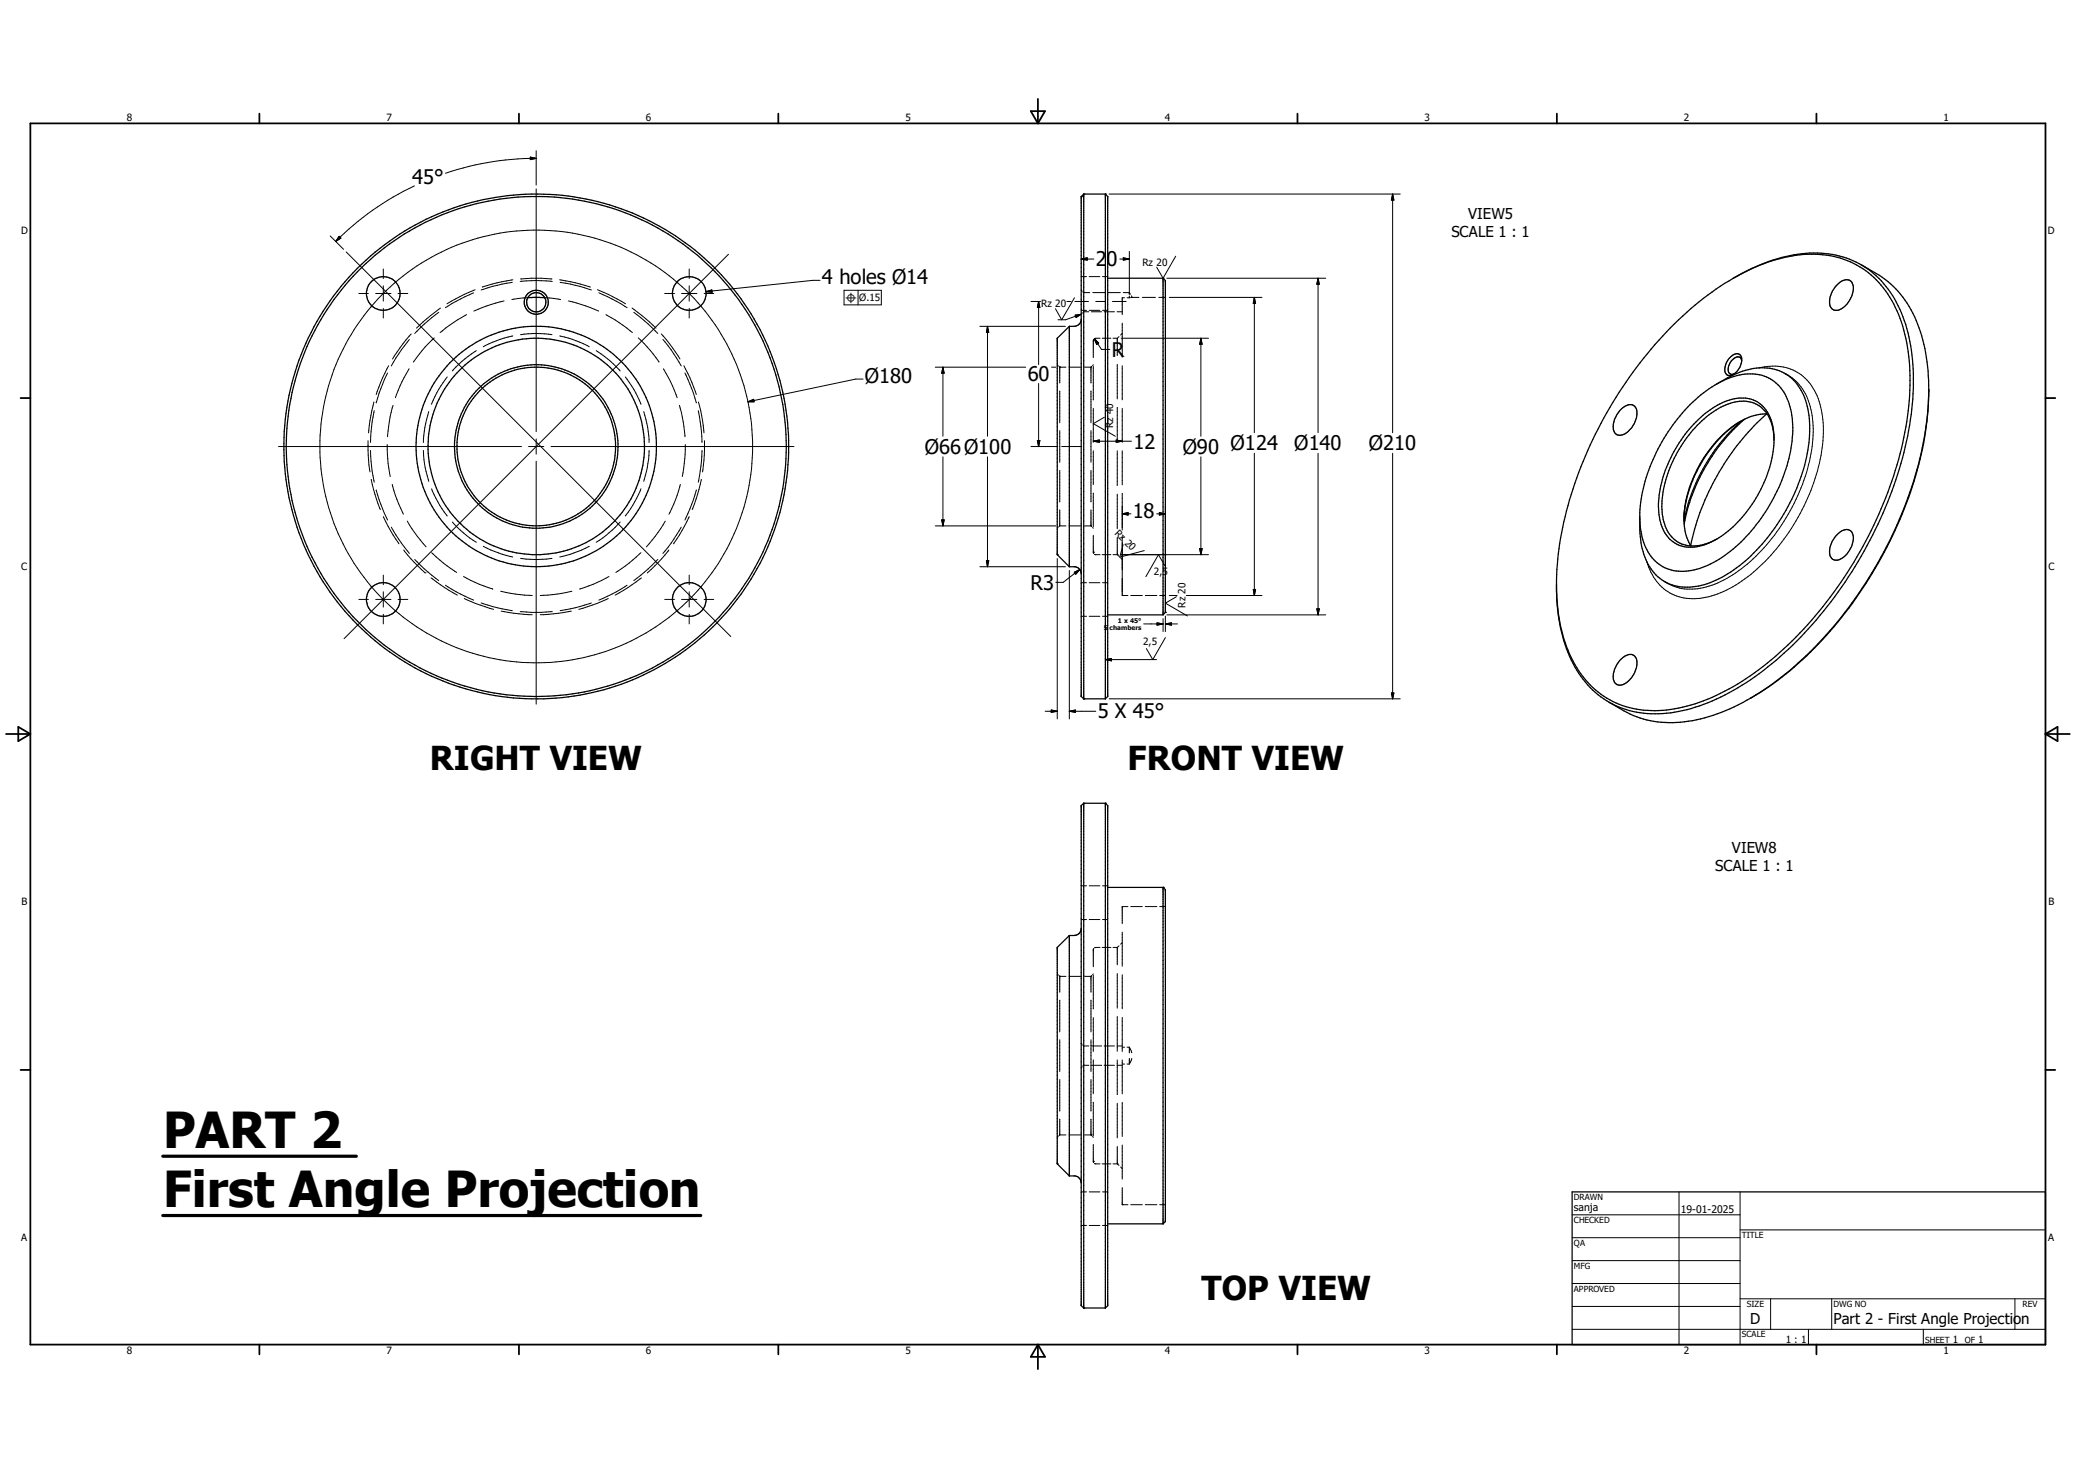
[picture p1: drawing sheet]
<svg xmlns="http://www.w3.org/2000/svg" width="297mm" height="210mm" viewBox="0 0 297 210" stroke-linecap="round" stroke-linejoin="round" font-family="sans-serif">
<g fill="none" stroke="#000" stroke-width=".14">
<path d="M47.2 33.8l1.9 1.9M48.5 33.8l.3 .3-.8 .4zM49.5 36l55.1 55.1M54.8 38.5v1.4M59.3 26.6a40.2 40.2 0 0 0-11.3 7.9M74.5 39.9a22.7 22.7 0 0 1 4.5 0M75.9 22.5l.8 .2-.8 .1zM76.7 21.6v4.9M76.7 27v34.8M76.7 22.7a39.9 39.9 0 0 0-13 2.1M98.6 38.5v1.4M104.2 36.4l-55 55"/>
<path d="M154.7 39.6h.8M154.7 37.1h1.8M154.7 37.1l.9-.2v.3zM155.8 39.6h1.6M157.7 39.6h.8M158.7 27.8h41.6M160.2 37.1h1.4M160.7 36.9l.9 .2-.9 .1zM161.6 36v6.1M166.9 39.8h22.8M168.2 36.7l-1.8 3.1-.9-1.6M188.6 39.8v22.1"/>
<path d="M188.6 39.8l.2 .9h-.4zM199.2 27.8v34.1M199.2 27.8l.2 .8h-.3zM51.3 42h1.4M53.5 57.5l-.6 2.7-.2 1.7M53.5 58.8a23.8 23.8 0 0 0-.5 4.5M53.7 42h2.2M53.8 57.6h.1M54.8 40.9v2.2M54.8 44.1v1.4M55.4 53.4l-1.2 2.9-.4 1.3M55.6 52.3l-.9 1.8-.9 2.3"/>
<path d="M56.2 58l-.4 1.7-.4 2.8M56.9 42h1.4M58.5 52.8l-1 1.8-.9 2.3M58.6 48.6l-1.2 1.4-1.4 2.4M58.8 47.8l-1.1 1.4-1.5 2.2M61.3 58.9a15.2 15.2 0 0 0-.7 4.4M61.7 57.8h.1M62.1 48.3a19.2 19.2 0 0 0-2.9 3.5M62.8 44.7l-2.1 1.7-1.4 1.3M63 44.1l-1.9 1.5-1.5 1.3M64 53.9l-1.2 1.8-1.1 2.1M66.8 45l-1.4 .8-2.4 1.8"/>
<path d="M67.8 41.9l-2.5 1.2-1.6 .9M68 41.5l-1.6 .6-2.4 1.4M68.1 50.2a16 16 0 0 0-3.4 2.9M69 41v.1M72.1 43.1l-2.5 .7-1.8 .7M73.3 40.4l-2.8 .6-1.7 .5M73.4 48.1a15.1 15.1 0 0 0-4.3 1.5M73.4 40l-2.3 .5-2.1 .5M74.4 40.3a20.9 20.9 0 0 1 4.6 0M74.5 47.9a14.3 14.3 0 0 1 4.5 0M75.5 42.6l-2.3 .3M77.9 42.6l2.3 .3"/>
<path d="M80.1 40a22.7 22.7 0 0 1 4.3 1.1M80.1 48.1a15.2 15.2 0 0 1 4.2 1.5M80.1 40.4l2.9 .6 1.6 .5M81.3 43.1l2.5 .7 1.9 .7M85.3 50.2a16 16 0 0 1 3.4 2.9M85.5 41.5l1.5 .6 2.5 1.4M85.7 41.9l2.5 1.2 1.5 .9M86.7 45l1.3 .8 2.5 1.8M89.5 53.9a15.2 15.2 0 0 1 2.2 3.9M90.4 44.1l2 1.5 1.5 1.3M90.7 44.7l2 1.7 1.4 1.3M91.3 48.3a19.2 19.2 0 0 1 3 3.5"/>
<path d="M91.7 57.8h.1M92.1 58.9l.6 2.2 .2 2.2M94.6 47.8l1.2 1.4 1.5 2.2M94.8 48.6l1.2 1.4 1.5 2.4M94.9 52.8l1 1.8 1 2.3M95.1 42h1.4M97.2 58l.5 2.3 .3 2.2M97.5 42h2.2M97.8 52.3l.9 1.8 .9 2.3M98 53.4l1.2 2.9 .4 1.3M98.6 40.9v2.2M98.6 44.1v1.4"/>
<path d="M99.6 57.6h.1M99.9 58.8a23.8 23.8 0 0 1 .5 4.5M99.9 57.5l.6 2.7 .2 1.7M100.7 42h1.4M101 41.7l.8-.2 .1 .3zM107 57.5l.8-.4 .1 .4zM117.3 40.1h-1l-15.3 1.6M120.8 41.5h5.3v2.1h-5.3zM122.8 41.5v2.1M123.5 54.2h-1.1l-15.4 3.3M133.8 52.5h12.9M134.9 52.5v9.9"/>
<path d="M134.9 52.5l.2 .9h-.4zM140.2 46.7h12.2M141.3 46.7v15.7M141.3 46.7l.2 .9h-.4zM147.5 43.1h1.4M148.6 43.1v9M148.6 54.9v9M148.6 43.1l.2 .9h-.4zM150.4 52.5h.7M151.3 52.2l.1 .1M151.5 52.4l.1 .1M151.6 52.5h.1"/>
<path d="M151.6 52.6v2.2M151.6 55.9v4.6M151.6 52.5h.9M152.6 43.1h.6M152.9 52.5h1.8M153.7 42.6l-1.8 3.1-.9-1.5M153.8 43.1h1.9M153.8 45.1l.9-.1-.7 .4zM154.7 41.5l.1 .1M154.7 44.4h.8M154.7 45l-2.2 .7h-1.1M154.8 44.8l-.1 .2"/>
<path d="M154.9 41.8l.1 .1h.9M155.2 52.5h.9M155.8 44.6h-.8l-.1 .1M155.8 44.4h1.6M156.1 52.5v2.3M156.1 55.9v4.6M156.1 44.6h1.5M156.2 52.4l-.1 .1M156.3 41.9h1.8M156.4 48.7h.1M156.4 48.7v2.5M156.4 52.4v4.8"/>
<path d="M156.4 58.4v4.9M156.4 52.2l-.1 .1M156.5 48.6h.1M156.5 48.6l-.1 .1M156.6 48.5l1 1.5h1.2M156.6 48.5l.6 .6-.3 .2zM156.8 43.1h1.3M157.4 48.4h-.8M157.7 48.4h1.2M157.7 44.4h.8M158 44.6h1.4M158 59.7l-1.6 .9 3.2 1.8"/>
<path d="M158.5 41.9h1.8M159.2 43.1h1.9M159.8 44.6h.8M159.8 48.4v2.5M159.8 52.1v5M159.8 58.3v4.9M160.1 48.2l-.3 .2h-.6M160.4 48.4h12.5M160.6 46.2v4.9M160.6 52.3v4.9M160.6 58.4v4.9M160.6 47.7l-.3 .2"/>
<path d="M160.7 41.9h.9l.1 .2M160.9 42.6h-.3v2.4M161.2 42.6h.4M161.6 42.3v.3M161.7 42.6h-.1M161.9 42.3l.1 .2M162.9 42.5l-1 .1M163.4 42.5h1.9M165.8 42.5h.9M167.3 42.5h13.2M171.8 48.4v14M171.8 48.4l.2 .9h-.4z"/>
<path d="M179.5 42.5v19.4M179.5 42.5l.1 .9h-.3zM251.6 52.6a6.8 6.8 0 0 1 7.4 2.3 12.2 12.2 0 0 1 1.8 8.7 26.7 26.7 0 0 1-1.3 5.4 30.4 30.4 0 0 1-2.9 6.1 25 25 0 0 1-10 9.5 8.8 8.8 0 0 1-7.4 .4 7.1 7.1 0 0 1-3.6-4.7M255.8 53.7a7.7 7.7 0 0 1 3.5 5.8 22.6 22.6 0 0 1-3.2 13.5 24.8 24.8 0 0 1-9.5 10 8.7 8.7 0 0 1-7.3 .8l-.7-.3M39.9 63.9h34.7M52.7 63v2.1l.2 2.4M53 64.4l.2 3 .3 1.6M53.1 68.6l.5 2.1 .8 2.2M53.8 70.1l.4 1.4 1.2 2.9M54.8 73.9l1.1 2 1.2 1.9M55.4 63.6l.1 2.7 .3 1.9M56 75.4l1.4 2.3 1.2 1.5"/>
<path d="M56.1 69.3a20.8 20.8 0 0 0 1.6 4.3M57.8 78.7l1 1.2 2 2M58.3 74.6l1.4 2.1 1.3 1.5M60.6 64.4a14.6 14.6 0 0 0 .7 4.5M61.7 79.1a21.7 21.7 0 0 0 3.6 2.8M61.7 69.9a14.9 14.9 0 0 0 2.3 3.9M64.7 74.7a15.2 15.2 0 0 0 3.4 2.9M69.1 78.2a17 17 0 0 0 4.3 1.5M74.5 79.9a16.3 16.3 0 0 0 4.5 0M75.6 63.9h2.2M76.7 62.8v2.2M76.7 66v34.7"/>
<path d="M78.8 63.9h34.8M84.3 78.2a17 17 0 0 1-4.2 1.5M88.7 74.7a16.7 16.7 0 0 1-3.4 2.9M91.7 79.1l-1.7 1.4-1.9 1.4M91.7 69.9a16.3 16.3 0 0 1-2.2 3.9M92.9 64.4a17 17 0 0 1-.8 4.5M95.2 74.6l-1.5 2.1-1.2 1.5M95.7 78.7l-1 1.2-2.1 2M97.3 69.3l-.7 2.2-.9 2.1M97.5 75.4l-1.5 2.3-1.2 1.5M98 63.6v2l-.4 2.6M98.6 73.9l-1 2-1.2 1.9"/>
<path d="M99.6 70.1l-.4 1.4-1.2 2.9M100.3 68.6l-.5 2.1-.8 2.2M100.4 64.4l-.1 2.3-.4 2.3M100.8 63v2.1l-.3 2.4M133.8 75.2h17.3M134.7 74.4h.4l-.2 .8zM134.9 65.4v9.8M141.3 65.4v15.7M147.5 63.9h3.8M148.4 63h.4l-.2 .9zM151.3 79.9v22.9M151.4 75.5l-.1 .1"/>
<path d="M151.6 61.6v4.5M151.6 67.3v4.5M151.6 73v2.2M151.9 63.9h2.9M152.5 75.2h-.9l-.1 .1M152.9 75.2h1.8M155.2 75.2h.9M156.1 61.6v4.5M156.1 67.3v4.5M156.1 73v2.2M156.1 75.2l.1 .1M156.3 75.5l.1 .1"/>
<path d="M156.4 79h.1M156.4 64.5v4.8M156.4 70.5v4.9M156.4 76.6l.1 2.6M156.4 63.1h5.5M156.4 63.1l.9-.2v.4zM156.6 79.3l.8 .1M157.7 79.4h1.2M159.2 79.4h.6M159.7 62.9l.9 .2-.9 .2zM159.8 79.4h.1M159.8 64.5v4.9"/>
<path d="M159.8 70.7v4.9M159.8 76.9v2.5M159.8 79.4l.3 .2M160.3 79.8l.3 .2M160.4 79.4h12.5M160.6 64.5v4.9M160.6 70.6v5.2M160.6 76.7v8.5M160.6 73.5h1.2M160.6 73.5l.8-.2v.4zM160.7 77.9l-.5 1.8 3.5-.9M165.5 73.5h1.2"/>
<path d="M165.9 73.3l.8 .2-.8 .2zM166.7 72.4v8.6M171.6 78.5h.4l-.2 .9zM171.8 65.4v14M179.5 64.8v20.4M188.6 64.8v23.2M199.2 64.8v35.2M51.3 85.8h1.4M53.7 85.8h2.2M54.8 82.3v1.3M54.8 84.7v2.1M54.8 87.9v1.4"/>
<path d="M56.9 85.8h1.4M59.3 80l1.4 1.4 2.1 1.7M60.8 81.9h.1M61.7 82.7l1.9 1.4 1.8 1M63.7 83.7l1.6 1 2.5 1.2M66.3 82.5a19.4 19.4 0 0 0 4.2 1.8M66.4 85.6l1.6 .7 2.6 .9M68.8 86.3a23 23 0 0 0 4.5 1.1M71.6 84.6a21.4 21.4 0 0 0 4.5 .6M71.7 87.4l1.8 .3 2.6 .2M74.4 87.5l1.6 .1 3-.1M81.7 87.4l-1.8 .3-2.6 .2"/>
<path d="M81.8 84.6a21.4 21.4 0 0 1-4.5 .6M84.6 86.3a22.6 22.6 0 0 1-4.5 1.1M87 85.6l-1.6 .7-2.6 .9M87.1 82.5l-2.2 1.1-2 .7M89.7 83.7l-1.5 1-2.5 1.2M91.8 82.7l-2 1.4-1.8 1M94.1 80l-1.4 1.4-2 1.7M95.1 85.8h1.4M97.5 85.8h2.2M98.6 82.3v1.3M98.6 84.7v2.1M98.6 87.9v1.4"/>
<path d="M100.7 85.8h1.4M140.2 81.1h12.2M141.1 80.2h.4l-.2 .9zM153 81.6v21.2M153.7 81.9l.8-.4-.6 .6zM154.5 81.5l-2.4 1.8h-1M154.7 83.4h.8M154.7 88.2h.8M155.8 83.4h1.6M155.8 88.2h1.6M157.7 83.4h.8M157.7 88.2h.8"/>
<path d="M158.1 94.4h7.4M158.1 94.4l.9-.2v.3zM158.7 100h41.6M160.6 85.2h.1M160.6 85.2h.8M161.8 85.2h1.6M163.6 89.3h2.8M163.9 85.2h1.6M165.5 89.1l.9 .2-.9 .1zM165.9 85.2h.8M166.4 88.5v1.9M166.7 80.9l-1-1.5-1.8 3.1"/>
<path d="M166.7 82.6v2.1M166.7 88.1v2.3M166.7 91.2l-1.8 3.2-.9-1.6M166.7 89.3h1.8M166.7 89.3l.9-.2v.3zM166.9 88h22.8M167.3 85.2h1.1M168.3 85.4l-1.6 .9 3.2 1.8M169.7 85.2h10.8M179.3 84.3h.3l-.1 .9zM188.4 87.1h.4l-.2 .9zM199.1 99.1h.3l-.2 .9z"/>
<path d="M149.5 101.8h1.8M150.4 101.6l.9 .2-.9 .1zM153 101.8h3.8M153 101.8l.9-.2v.3zM151.3 139.3l.1 .2M151.5 139.6l.1 .1M151.6 139.7h.1M151.6 139.7v2.2M151.6 139.7h.9M152.9 139.7h1.8M154.7 126.7h.8M154.7 131.6h.8"/>
<path d="M155.2 139.7h.9M155.8 126.7h1.6M155.8 131.6h1.6M156.1 139.7v2.2M156.2 139.6l-.1 .1M156.4 139.5v4.9M156.4 139.3l-.1 .2M156.5 135.7l-.1 2.6M157.4 135.5l-.8 .1M157.7 135.5h1.2M157.7 126.7h.8M157.7 131.6h.8"/>
<path d="M159.2 135.5h.6M159.8 135.6v2.4M159.8 139.3v4.9M160.1 135.3l-.3 .2M160.6 129.7v2.4M160.6 133.4v4.8M160.6 139.5v4.8M160.6 129.7h.8M160.6 134.9l-.3 .2M161.8 129.7h1.6M163.9 129.7h1.6M165.9 129.7h.8"/>
<path d="M151.6 143.1v4.5M151.6 148.7v4.6M151.6 154.4v4.6M154.7 149.3l.1 .1M154.8 152.6l-.1 .1M154.9 149.5l.1 .1h.8M155.8 152.4h-.8l-.1 .1M156.1 143.1v4.5M156.1 148.7v4.6M156.1 154.4v4.6M156.1 152.4h1.5M156.1 149.6h1.5"/>
<path d="M156.4 145.6v4.8M156.4 151.6v4.9M156.4 157.7v4.8M158 152.4h1.4M158 149.6h1.4M159.8 152.4h.8M159.8 149.6h.8M159.8 145.4v5M159.8 151.6v5M159.8 157.8v5M160.6 145.5v4.9M160.6 151.6v4.9"/>
<path d="M160.6 157.7v4.9M160.6 149.8h.3M160.6 152.2h.3M161.2 149.8h.4M161.2 152.2h.4M161.6 149.8v.8M161.6 151.4v.8M161.6 149.8l.3 .8M161.9 151.4l-.3 .8M151.4 162.6l-.1 .1M151.6 160.1v2.3M151.6 162.4l-.1 .1"/>
<path d="M151.6 162.4h.9M152.9 162.4h1.8M154.7 170.5h.8M154.7 175.3h.8M155.2 162.4h.9M155.8 170.5h1.6M155.8 175.3h1.6M156.1 162.4h.1M156.1 160.1v2.2M156.1 162.4l.1 .1M156.3 162.6l.1 .1M156.4 166.1h.1"/>
<path d="M156.4 163.7l.1 2.6M156.6 166.5h.8M157.7 166.5h1.2M157.7 170.5h.8M157.7 175.3h.8M159.2 166.5h.6M159.8 166.5h.1M159.8 164v2.5M159.8 166.5l.3 .2M160.3 167l.3 .2M160.6 172.3h.1M160.6 163.8v4.9"/>
<path d="M160.6 169.9v2.4M160.6 172.3h.8M161.8 172.3h1.6M163.9 172.3h1.6M165.9 172.3h.8M224.9 173.8h24.1M224.9 177.1h24.1M240.2 170.5v21.9M249 176h43.6M249 170.5v21.9M224.9 180.3h24.1M224.9 183.6h24.1"/>
<path d="M224.9 186.9h24.1M224.9 190.2h67.7M249 185.8h43.6M253.3 185.8v4.4M258.7 190.2v2.2M262.1 185.8v4.4M275.2 190.2v2.2M288.3 185.8v4.4"/>
<circle cx="76.7" cy="63.9" r="31"/>
</g>
<g fill="none" stroke="#000" stroke-width=".18">
<path d="M154.7 28.1h.1M154.7 28.1v71.5M155 27.8h.1M155 27.8v72.2M155 27.8l-.3 .3M155 27.8h3.1M158.1 27.8h.1M158.1 27.8l.4 .3v71.5l-.4 .4M158.1 27.8v72.2M158.5 39.8h7.9M166.4 39.8h.1M166.4 39.8v48.1"/>
<path d="M166.4 39.8l.3 .3M248 39.8a22.2 22.2 0 0 1 12.3-3.4 12.7 12.7 0 0 1 11.1 8.1 27.2 27.2 0 0 1 1.6 14.3 57 57 0 0 1-10.7 26 47.1 47.1 0 0 1-15.6 14.1 20.1 20.1 0 0 1-12.6 2.6 12.9 12.9 0 0 1-9.8-8.5 22.7 22.7 0 0 1-1.6-7.3M248 39.8l.2-.1a22.7 22.7 0 0 1 12.4-3.5 12.8 12.8 0 0 1 11.2 8 26.5 26.5 0 0 1 1.8 13.6 56.2 56.2 0 0 1-10.1 26.2 51.5 51.5 0 0 1-12.4 12.8 26.3 26.3 0 0 1-13.2 5.3 13 13 0 0 1-13.6-8.8 23.7 23.7 0 0 1-1.6-9M248 39.8a42.2 42.2 0 0 0-9.6 7.7 58.5 58.5 0 0 0-15.4 31l-.3 3v3.1M266.3 37.9l2.2 1.2a14.6 14.6 0 0 1 6.6 9.5 27.3 27.3 0 0 1 .8 8.1M75.5 42.6h2.4M153 46.7l-1.7 1.7v31M153 46.7v34.4M154.7 45.8a1.07 1.07 0 0 1-1 .9h-.7M166.7 40.2v47.4M232 58.4a1.31 1.31 0 0 1 1.9-.2 2.81 2.81 0 0 1-.6 3.2 1.7 1.7 0 0 1-2.1 .7 2.08 2.08 0 0 1 0-2.6zM245.5 55a13.2 13.2 0 0 1 6.2-2.4 6.3 6.3 0 0 1 6.5 4.3 16.9 16.9 0 0 1-.3 10.7 27.7 27.7 0 0 1-10.3 14.2 10.7 10.7 0 0 1-7.6 2.1 6.4 6.4 0 0 1-4.9-5l-.2-.8a20.9 20.9 0 0 1-.3-5.2 24.7 24.7 0 0 1 10.3-17.6 9.6 9.6 0 0 1 6.9-1.7 5.9 5.9 0 0 1 4.3 4.6 16.9 16.9 0 0 1-1.2 10.5 26 26 0 0 1-5.1 8 15.3 15.3 0 0 1-7.8 4.9 5.8 5.8 0 0 1-7-4.4l-.3-1.6-.1-1.3"/>
<path d="M247.4 51.3a1.24 1.24 0 0 1 1.5-.6 1.71 1.71 0 0 1-.1 2 1.54 1.54 0 0 1-1.7 1 1.69 1.69 0 0 1 .2-2.3zM249.2 51.6a.6 .6 0 0 0-.4-.5 .6 .6 0 0 0-.7 .2 1.74 1.74 0 0 0-.7 2.1l.4 .2 .3-.1M249.6 59.9a26.4 26.4 0 0 0-8.6 15.1M252.8 59.2a35.2 35.2 0 0 0-10.9 18.9M252.8 59.2a8.7 8.7 0 0 0-6.1 2.9 19 19 0 0 0-5.7 11.4M255.4 53.4l.4 .3M262.8 40.7a1.46 1.46 0 0 1 2-.5 1.79 1.79 0 0 1 .2 2 2.89 2.89 0 0 1-2.4 2.2 1.18 1.18 0 0 1-.8-1.6 3.6 3.6 0 0 1 1-2.1zM275.9 58a48.8 48.8 0 0 1-3.5 14.7 64 64 0 0 1-4.6 9.3 52 52 0 0 1-16.6 17.4M275.9 56.6a52.4 52.4 0 0 1-8 25.4 56.6 56.6 0 0 1-11.2 13.4 34.2 34.2 0 0 1-13.4 7.4 14.7 14.7 0 0 1-11-1.1l-2.1-1.3M276 55.7v.3M151.3 79.4h.1M151.3 79.4l1.7 1.7"/>
<path d="M240.9 73.7a7.2 7.2 0 0 0 1 4.4M245.7 77.1a6.3 6.3 0 0 1-5.6 .9 5.1 5.1 0 0 1-2.8-4.4 16.6 16.6 0 0 1 3.5-11.1 13.4 13.4 0 0 1 7-5.4 4.3 4.3 0 0 1 5 1.8 9.1 9.1 0 0 1 .6 7 18.6 18.6 0 0 1-7.9 11.3M248.9 60.4a17.8 17.8 0 0 0-8 13.5M249.3 60.1a25.4 25.4 0 0 0-8.4 14.5M253.8 62.6a5.6 5.6 0 0 0-2.4-4.7 5.5 5.5 0 0 0-5.2 .3 17.7 17.7 0 0 0-8.2 11.8 9.1 9.1 0 0 0 .7 6.2 4.3 4.3 0 0 0 5.2 1.6l1.4-.5M262.7 76.6a1.7 1.7 0 0 1 2-.7 1.46 1.46 0 0 1 .4 1.4 4 4 0 0 1-1.3 2.4 1.18 1.18 0 0 1-1.9 0 3 3 0 0 1 .8-3.1zM153 81.1a1.69 1.69 0 0 1 1.3 .2l.3 .3 .1 .4M154.7 99.6l.3 .4M155 100h.1M155 100h3.1M158.5 88h7.9M166.7 87.6h.1"/>
<path d="M166.7 87.6l-.3 .4M231.7 94.5l.2-.2a1.52 1.52 0 0 1 2-.4 2.43 2.43 0 0 1-.3 2.7l-.3 .5a1.83 1.83 0 0 1-2 .8 1.54 1.54 0 0 1-.4-1.9l.4-1zM238.2 83.2l.4 .3M250.7 99.8l-.3 .1M155 114.9h.1M155 114.9l-.3 .3v71.6M155 114.9v72.2M155 114.9h3.1M158.1 114.9h.1M158.1 114.9v72.2M158.1 114.9l.4 .3M158.5 115.3v71.5l-.4 .3"/>
<path d="M153 133.8l-1.7 1.7v31M153 133.8v34.4M154.7 132.9a1.06 1.06 0 0 1-1 .9h-.7M158.5 127h7.9M166.4 127h.1M166.4 127v48.1M166.4 127l.3 .3v47.5l-.3 .3M151.3 166.5h.1M151.3 166.5l1.7 1.7M153 168.2a1.69 1.69 0 0 1 1.3 .2l.3 .3 .1 .4M158.5 175.1h7.9M224.9 170.5h67.7v21.9h-67.7z"/>
<path d="M154.7 186.8l.3 .3M155 187.1h.1M155 187.1h3.1"/>
<circle cx="54.8" cy="42" r="2.42"/>
<circle cx="76.7" cy="43.2" r="1.73"/>
<circle cx="76.7" cy="43.2" r="1.37"/>
<circle cx="98.6" cy="42" r="2.41"/>
<circle cx="76.7" cy="63.9" r="36.1"/>
<circle cx="76.7" cy="63.9" r="11.7"/>
<circle cx="76.7" cy="63.9" r="17.2"/>
<circle cx="76.7" cy="63.9" r="35.8"/>
<circle cx="76.7" cy="63.9" r="15.5"/>
<circle cx="76.7" cy="63.9" r="11.4"/>
<circle cx="54.8" cy="85.8" r="2.41"/>
<circle cx="98.6" cy="85.8" r="2.41"/>
</g>
<g fill="none" stroke="#000" stroke-width=".25">
<path d="M4.3 17.7h288.3v174.7h-288.3zM37.1 16.3v1.4M74.2 16.3v1.4M111.4 16.3v1.4M147.5 15.9h2l-1 1.8zM148.5 14.1v3.6M185.6 16.3v1.4M222.7 16.3v1.4M259.9 16.3v1.4M2.9 56.9h1.4M292.6 56.9h1.4M.9 105h3.4"/>
<path d="M2.6 104l1.7 1-1.7 1zM292.6 105h3.5M292.6 105l1.8-1v2zM2.9 153.1h1.4M292.6 153.1h1.4M37.1 192.4v1.4M74.2 192.4v1.4M111.4 192.4v1.4M148.5 192.4v3.5M148.5 192.4l1 1.7h-2zM185.6 192.4v1.4M222.7 192.4v1.4"/>
<path d="M259.9 192.4v1.4"/>
</g>
<g fill="#000" stroke="#000" stroke-width=".14">
<path d="M48.5 33.8l.3 .3-.8 .4zM75.9 22.5l.8 .2-.8 .1zM154.7 37.1l.9-.2v.3zM160.7 36.9l.9 .2-.9 .1zM199.2 27.8l.2 .8h-.3zM101 41.7l.8-.2 .1 .3zM107 57.5l.8-.4 .1 .4zM134.9 52.5l.2 .9h-.4zM141.3 46.7l.2 .9h-.4zM148.6 43.1l.2 .9h-.4zM153.8 45.1l.9-.1-.7 .4zM156.6 48.5l.6 .6-.3 .2z"/>
<path d="M171.8 48.4l.2 .9h-.4zM179.5 42.5l.1 .9h-.3zM188.6 39.8l.2 .9h-.4zM134.7 74.4h.4l-.2 .8zM148.4 63h.4l-.2 .9zM156.4 63.1l.9-.2v.4zM159.7 62.9l.9 .2-.9 .2zM160.6 73.5l.8-.2v.4zM165.9 73.3l.8 .2-.8 .2zM171.6 78.5h.4l-.2 .9zM141.1 80.2h.4l-.2 .9zM153.7 81.9l.8-.4-.6 .6z"/>
<path d="M158.1 94.4l.9-.2v.3zM165.5 89.1l.9 .2-.9 .1zM166.7 89.3l.9-.2v.3zM179.3 84.3h.3l-.1 .9zM188.4 87.1h.4l-.2 .9zM199.1 99.1h.3l-.2 .9zM150.4 101.6l.9 .2-.9 .1zM153 101.8l.9-.2v.3z"/>
</g>
<path d="M23.3 165.4h27.7M23.3 173.9h77" fill="none" stroke="#000" stroke-width=".46"/>
<g font-size="7.1">
<text x="23.3" y="164.2">PART 2</text>
<text x="23.3" y="172.7">First Angle Projection</text>
</g>
<g font-size="4.7">
<text x="61.5" y="110.2">RIGHT VIEW</text>
<text x="161.3" y="110.2">FRONT VIEW</text>
<text x="171.9" y="186">TOP VIEW</text>
</g>
<g font-size="2.9">
<text x="59" y="26.3">45°</text>
<text x="117.6" y="40.7">4 holes Ø14</text>
<text x="156.8" y="38.1">20</text>
<text x="159" y="51.1">R</text>
<text x="123.7" y="54.8">Ø180</text>
<text x="147.1" y="54.6">60</text>
<text x="132.3" y="64.9">Ø66Ø100</text>
<text x="162.2" y="64.2">12</text>
<text x="169.2" y="64.9">Ø90 Ø124</text>
<text x="185.2" y="64.4">Ø140</text>
<text x="195.8" y="64.4">Ø210</text>
<text x="162.1" y="74">18</text>
<text x="147.4" y="84.4">R3</text>
<text x="157.1" y="102.8">5 X 45°</text>
</g>
<g font-size="2.1">
<text x="207.6" y="33.9">SCALE 1 : 1</text>
<text x="210.1" y="31.3">VIEW5</text>
<text x="245.4" y="124.6">SCALE 1 : 1</text>
<text x="247.8" y="122">VIEW8</text>
<text x="250.4" y="189.4">D</text>
<text x="262.3" y="189.5">Part 2 - First Angle Projection</text>
</g>
<g font-size="1.5">
<text x="225.2" y="173.2">sanja</text>
<text x="240.5" y="173.5">19-01-2025</text>
</g>
<g font-size="1.4">
<text x="18.2" y="17.3">8</text>
<text x="55.3" y="17.3">7</text>
<text x="92.4" y="17.3">6</text>
<text x="129.5" y="17.3">5</text>
<text x="166.7" y="17.3">4</text>
<text x="203.8" y="17.3">3</text>
<text x="240.9" y="17.3">2</text>
<text x="278" y="17.3">1</text>
<text x="3" y="33.5">D</text>
<text x="293" y="33.5">D</text>
<text x="163.4" y="38">Rz 20</text>
<text x="120.9" y="43.3">j</text>
<text x="122.9" y="43.1">Ø.15</text>
<text x="149" y="44">Rz 20</text>
<text x="159.3" y="61.3" transform="rotate(-90 159.3 61.3)">Rz 40</text>
<text x="159.4" y="76.4" transform="rotate(45 159.4 76.4)">Rz 20</text>
<text x="3" y="81.5">C</text>
<text x="165.1" y="82.2">2,5</text>
<text x="293.1" y="81.5">C</text>
<text x="169.6" y="86.9" transform="rotate(-90 169.6 86.9)">Rz 20</text>
<text x="163.5" y="92.3">2,5</text>
<text x="3.1" y="129.5">B</text>
<text x="293.1" y="129.5">B</text>
<text x="3" y="177.6">A</text>
<text x="293" y="177.6">A</text>
<text x="18.2" y="193.8">8</text>
<text x="55.3" y="193.8">7</text>
<text x="92.4" y="193.8">6</text>
<text x="129.5" y="193.8">5</text>
<text x="166.7" y="193.8">4</text>
<text x="203.8" y="193.8">3</text>
<text x="240.9" y="193.8">2</text>
<text x="255.5" y="192.1">1 : 1</text>
<text x="278" y="193.8">1</text>
<text x="279.4" y="192.1">1</text>
<text x="283" y="192.1">1</text>
</g>
<g font-size="1.2">
<text x="225.2" y="171.7">DRAWN</text>
<text x="225.2" y="174.9">CHECKED</text>
<text x="225.2" y="178.2">QA</text>
<text x="249.2" y="177.1">TITLE</text>
<text x="225.2" y="181.5">MFG</text>
<text x="225.2" y="184.8">APPROVED</text>
<text x="249.2" y="191.3">SCALE</text>
<text x="249.9" y="186.9">SIZE</text>
<text x="262.3" y="186.9">DWG NO</text>
<text x="289.3" y="186.9">REV</text>
<text x="275.4" y="192.1">SHEET</text>
<text x="281.1" y="192.1">OF</text>
</g>
<g font-size=".9">
<text x="159.9" y="89.1">1 x 45°</text>
<text x="157.9" y="90.2">5 chambers</text>
</g>
</svg>
